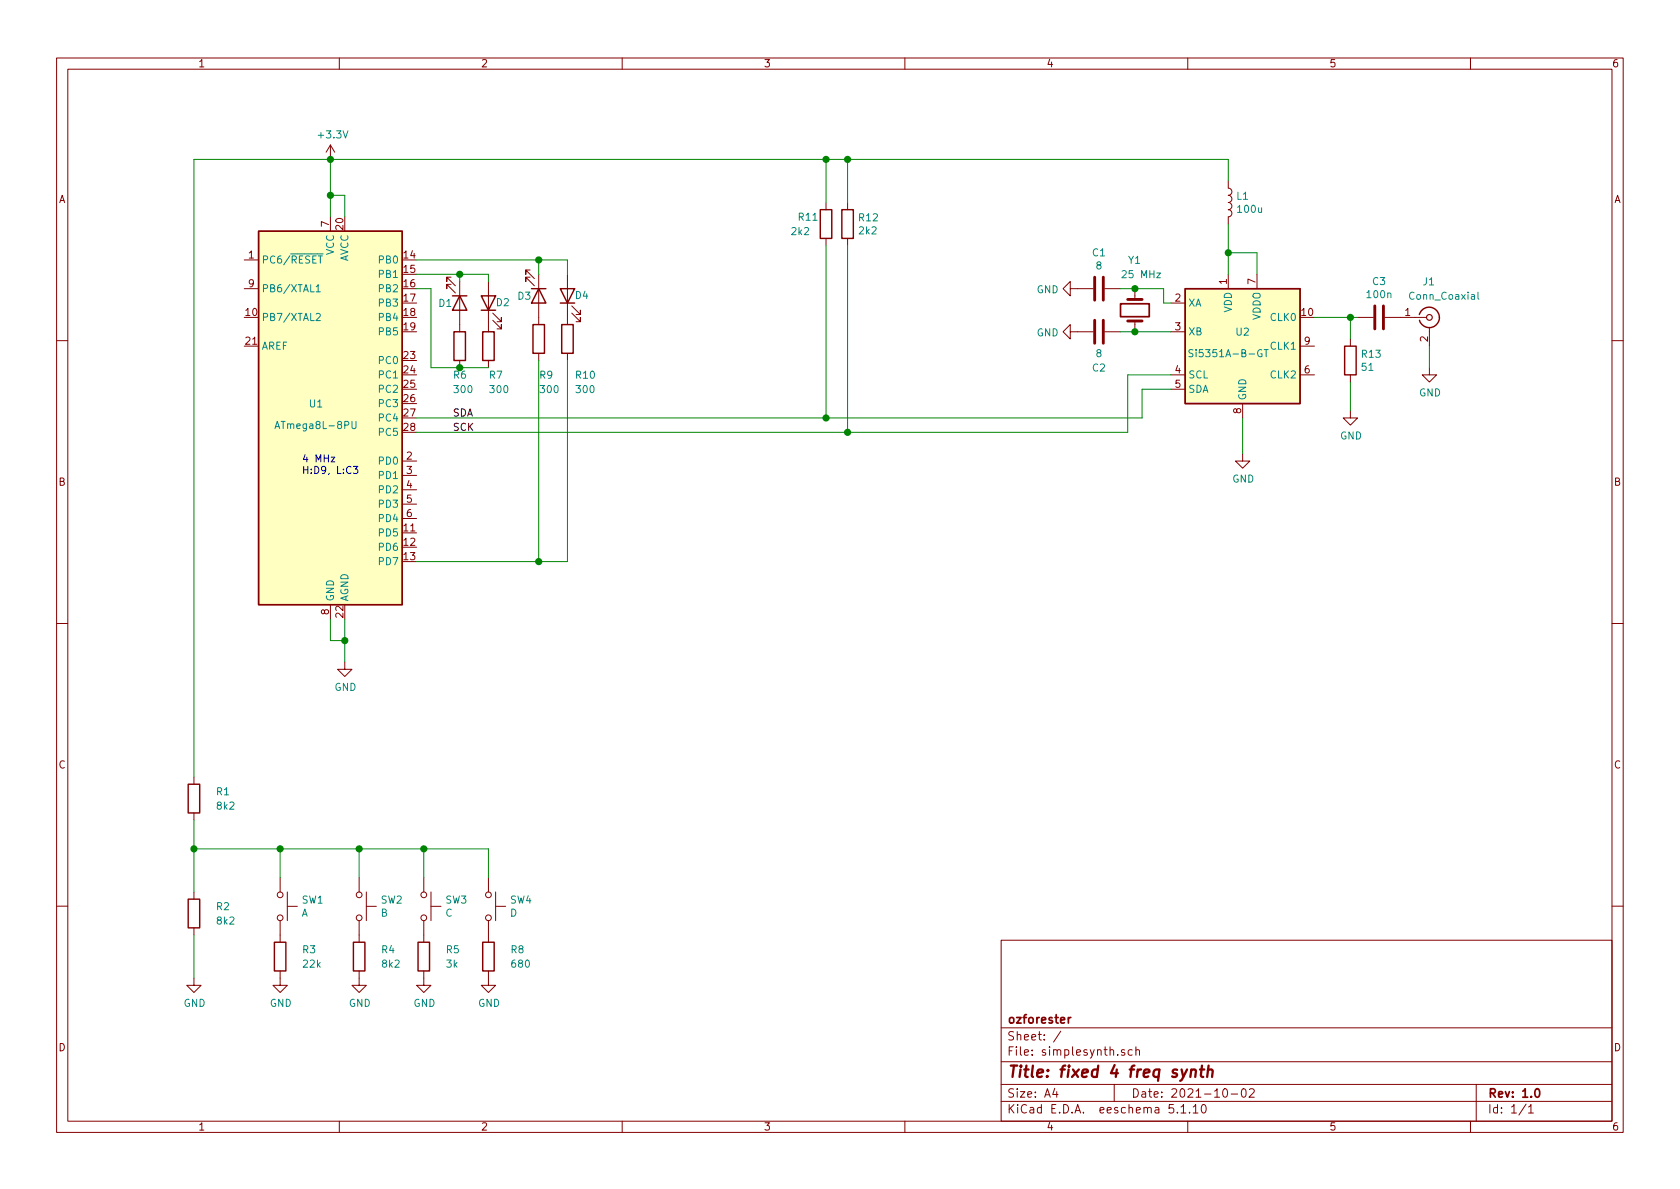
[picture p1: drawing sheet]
<svg xmlns="http://www.w3.org/2000/svg" width="297mm" height="210mm" viewBox="0 0 297 210" stroke-linecap="round" stroke-linejoin="round" font-family="sans-serif">
<g fill="none" stroke="#840000" stroke-width=".18">
<path d="M10 10.3h277v189.9h-277zM12 12.2h273v186.1h-273zM60 10.3v1.9M110 10.3v1.9M160 10.3v1.9M210 10.3v1.9M260 10.3v1.9M58.4 25.6v2.6M58.4 38.3v2.6M58.4 25.6l-.7 1.3M58.4 25.6l.8 1.3M146 35.8v1.3"/>
<path d="M149.9 35.8v1.3M217.2 32v1.3a.63 .63 0 0 1 .6 .6 .63 .63 0 0 1-.6 .6 .63 .63 0 0 1 .6 .7 .63 .63 0 0 1-.6 .6 .63 .63 0 0 1 .6 .6 .63 .63 0 0 1-.6 .7 .63 .63 0 0 1 .6 .6 .63 .63 0 0 1-.6 .6v1.3M43.2 51h2.5M43.2 46h2.5M79.8 49h-.8v.8v-.8l1.5 1.5M79.8 50.3h-.8v.7v-.7l1.5 1.5M81.3 49.8v8.9M86.4 49.8v8.9M87.1 56.6l1.5 1.6v-.8v.8h-.7M87.1 55.4l1.5 1.5v-.8v.8h-.7M93.7 47.7h-.7v.8v-.8l1.5 1.6M93.7 49h-.7v.8v-.8l1.5 1.5"/>
<path d="M95.2 48.5v8.9M100.3 48.5v8.9M101.1 55.4l1.5 1.5v-.8v.8h-.7M101.1 54.1l1.5 1.5v-.7v.7h-.7M146 42.2v1.2M149.9 42.2v1.2M189.2 58.7v-1.3l-1.2 1.3 1.2 1.2v-1.2h4.1M189.2 51v-1.2l-1.2 1.2 1.2 1.3v-1.3h4.1M195.3 51h2.8M195.3 58.7h2.8M200.7 51v2M200.7 56.8v1.9"/>
<path d="M207 58.7h2.5M207 53.6h2.5M217.2 48.5v2.5M222.2 48.5v2.5M238.8 59.9v1.3M240 56.1h2.8M244.9 56.1h7.3M252.7 57.9v3.3M10 60.2h2M81.3 63.7v1.3M86.4 63.7v1.3M95.2 62.5v1.2"/>
<path d="M100.3 62.5v1.2M207 66.3h2.5M207 68.8h2.5M219.7 71.4v2.5M229.9 66.3h2.5M229.9 61.2h2.5M238.8 72.6v1.3h1.2l-1.2 1.3-1.3-1.3h1.3M238.8 66.3v1.3M252.7 65v1.3h1.3l-1.3 1.3-1.2-1.3h1.2M285 60.2h2M71.1 81.5h2.6M71.1 84.1h2.6"/>
<path d="M71.1 86.6h2.6M71.1 89.1h2.6M71.1 91.7h2.6M219.7 80.3v1.2h1.3l-1.3 1.3-1.3-1.3h1.3M10 110.3h2M58.4 106.9v2.6M61 117.1v1.3h1.2l-1.2 1.2-1.3-1.2h1.3M285 110.3h2M34.3 137.4v1.3M34.3 143.8v1.2M34.3 157.7v1.3M49.5 155.2v2.5"/>
<path d="M50.8 157.7v5.1M63.5 155.2v2.5M64.8 157.7v5.1M74.9 155.2v2.5M76.2 157.7v5.1M86.4 155.2v2.5M87.6 157.7v5.1M10 160.2h2M34.3 173v1.2h1.3l-1.3 1.3-1.3-1.3h1.3M34.3 164.1v1.2M49.5 171.7v2.5h1.3l-1.3 1.3-1.2-1.3h1.2M49.5 162.8v3.8"/>
<path d="M50.8 160.3h1.8M63.5 171.7v2.5h1.3l-1.3 1.3-1.3-1.3h1.3M63.5 162.8v3.8M64.8 160.3h1.7M74.9 171.7v2.5h1.3l-1.3 1.3-1.2-1.3h1.2M74.9 162.8v3.8M76.2 160.3h1.8M86.4 171.7v2.5h1.2l-1.2 1.3-1.3-1.3h1.3M86.4 162.8v3.8M87.6 160.3h1.8M177 166.3h108v32h-108zM285 160.2h2"/>
<path d="M60 198.3v1.9M110 198.3v1.9M160 198.3v1.9M177 194.8h108M177 191.8h108M177 187.8h108M177 181.8h108M186.5 192.5l-.4 1h1M186.8 193v1M187.6 182.3l-1.3 2M197 191.8v3M198.8 185.7l-.3-.1-.2 .2v.2l.5 .2v.3h-.5"/>
<path d="M200.2 185.7l-.4-.1-.3 .3v.6l.3 .1 .4-.1M200.8 185.7l.2-.1 .4 .1 .1 .9M200.8 185.1v1.5M208.2 196.7v.1M208.8 195.8l.4-.5v1.5M208.8 196.8h.9M210 198.3v1.9M210.3 196.7v.1M211 195.8l.4-.5v1.5M211 196.8h.8M212.6 195.4l.2-.1a.8 .8 0 0 1 .5 .8 .8 .8 0 0 1-.5 .7 1 1 0 0 1-.2-1.4zM216.3 192.7l.4-.2a.94 .94 0 0 1 0 1.5 .79 .79 0 0 1-.4-1.3z"/>
<path d="M217.7 193.5h1.1M219.6 192.7l.4-.2a.94 .94 0 0 1 0 1.5 .82 .82 0 0 1-.4-1.3zM220.9 192.7l.2-.2h.4l.2 .2 .1 .3-1 1h1M260 198.3v1.9M261 191.8v6.5M269.8 195.2l-1.2 2M270.3 195.8l.4-.5v1.5M270.3 196.8h.8"/>
<circle cx="49.5" cy="158.2" r=".51"/>
<circle cx="63.5" cy="158.2" r=".51"/>
<circle cx="74.9" cy="158.2" r=".51"/>
<circle cx="86.4" cy="158.2" r=".51"/>
<circle cx="49.5" cy="162.3" r=".51"/>
<circle cx="63.5" cy="162.3" r=".51"/>
<circle cx="74.9" cy="162.3" r=".51"/>
<circle cx="86.4" cy="162.3" r=".51"/>
</g>
<path d="M198.1 53.7h5.1v2.3h-5.1zM188.9 179.9v1M189.3 179.9l-.3 .1-.1 .2M271.5 192.7l.2-.2a.81 .81 0 0 1 .6 .6 .81 .81 0 0 1-.3 .8l-.1 .1a.79 .79 0 0 1-.4-1.3z" fill="none" stroke="#840000" stroke-width=".3"/>
<path d="M209.9 189.1l-.9 1.8-.3 .2M210.6 189.3a.5 .5 0 0 1 .9 .1l-.2 1M210.6 189.1l-.1 1.3M212.2 189.1h.7M212.5 188.4l-.2 1.8 .1 .1 .4 .1M213.6 189.3a.52 .52 0 0 1 .8 .1l-.1 1M213.7 188.4l-.3 2" fill="none" stroke="#840000" stroke-width=".41"/>
<g fill="none" stroke="#840000" stroke-width=".25">
<path d="M145 37.1h2.1v5.1h-2.1zM148.8 37.1h2.1v5.1h-2.1zM45.7 40.9h25.4v66h-25.4zM80 52.3h2.5M80.3 58.7h2v5h-2zM81.3 52.3l1.2 2.6h-2.5zM85.1 52.3h2.5l-1.2 2.6zM85.1 54.9h2.5M85.3 58.7h2.1v5h-2.1zM94 51h2.5M94.2 57.4h2.1v5.1h-2.1zM95.2 51l1.3 2.6h-2.5z"/>
<path d="M99.1 51h2.5l-1.3 2.6zM99.1 53.6h2.5M99.3 57.4h2v5.1h-2zM209.5 51h20.4v20.4h-20.4zM251 55.6a1.8 1.8 0 0 1 1.9-1.3 1.8 1.8 0 0 1 1.6 1.8M254.5 56.1a1.8 1.8 0 0 1-1.5 1.8 1.8 1.8 0 0 1-2-1.3M237.7 61.2h2.1v5.1h-2.1zM33.3 138.7h2v5.1h-2zM33.3 159h2v5.1h-2zM48.5 166.6h2v5.1h-2zM62.5 166.6h2v5.1h-2zM73.9 166.6h2v5.1h-2z"/>
<path d="M85.3 166.6h2.1v5.1h-2.1z"/>
</g>
<circle cx="252.7" cy="56.1" r=".51" fill="none" stroke="#840000" stroke-width=".2"/>
<path d="M55.9 55.5l.5-.1 .2 .4-.7 .9h.7M55.9 50.7l.4-.4v1.3M55.9 51.6h.7M56.2 44.9h.9M56.3 45.3h.7M261.3 51.7v1.1l.2 .1M48.6 75.8l.4-1.3 .5 1.3M48.7 75.4h.6M62.2 74.5v1.1l.3 .2h.2l.2-.2v-1.1M210.9 61.9l-.5-.1-.1 .1v.5l.5 .2 .1 .3-.2 .2-.5-.1M223.5 61.8h.7M223.9 61.8v1.3" fill="none" stroke="#008484" stroke-width=".18"/>
<path d="M193.5 49v4.1M193.5 56.6v4.1M195.1 49v4.1M195.1 56.6v4.1M199.4 53h2.5M199.4 56.8h2.5M243.1 54.1v4.1M244.6 54.1v4.1" fill="none" stroke="#840000" stroke-width=".51"/>
<g fill="#ffffc2" stroke="#ffffc2" stroke-width=".18">
<path d="M45.7 40.9h25.4v66h-25.4z"/>
<path d="M209.5 51h20.4v20.4h-20.4z"/>
</g>
<g fill="none" stroke="#008400" stroke-width=".18">
<path d="M58.4 34.5h2.6v3.8M58.4 28.2v10.1M146 28.2v7.6M149.9 28.2v7.6M217.2 32v-3.8h-182.9v109.2M217.2 39.6v8.9M73.7 48.5h12.7v1.3M73.7 51h2.5v14h10.2M73.7 46h26.6v2.5M81.3 48.5v1.3M95.2 46v2.5M146 43.4v30.5"/>
<path d="M149.9 43.4v33M198.1 51h7.6v2.6h1.3M198.1 58.7h8.9M217.2 44.7h5v3.8M232.4 56.1h7.6M238.8 56.1v3.8M95.2 63.7v35.6M100.3 63.7v35.6h-26.6M207 68.8h-5.1v5.1h-128.2M207 66.3h-7.6v10.1h-125.7M219.7 73.9v6.4M238.8 67.6v5"/>
<path d="M252.7 61.2v3.8M58.4 109.5v3.8h2.6M61 109.5v7.6M34.3 145v12.7M34.3 150.1h52.1v5.1M49.5 150.1v5.1M63.5 150.1v5.1M74.9 150.1v5.1M34.3 165.3v7.7"/>
</g>
<path d="M58.5 80.8h.7l-.7 .9h.7M62.5 82.5h.8l-.5 .5 .4 .1 .1 .4-.3 .2-.5-.1" fill="none" stroke="#0000c2" stroke-width=".18"/>
<g fill="#008400" stroke="#008400" stroke-width=".25">
<circle cx="81.3" cy="65" r=".51"/>
<circle cx="58.4" cy="34.5" r=".51"/>
<circle cx="81.3" cy="48.5" r=".51"/>
<circle cx="149.9" cy="28.2" r=".51"/>
<circle cx="58.4" cy="28.2" r=".51"/>
<circle cx="61" cy="113.3" r=".51"/>
<circle cx="149.9" cy="76.4" r=".51"/>
<circle cx="217.2" cy="44.7" r=".51"/>
<circle cx="95.3" cy="46" r=".51"/>
<circle cx="200.7" cy="58.7" r=".51"/>
<circle cx="95.3" cy="99.3" r=".51"/>
<circle cx="200.7" cy="51" r=".51"/>
<circle cx="238.8" cy="56.1" r=".51"/>
<circle cx="146.1" cy="73.9" r=".51"/>
<circle cx="146.1" cy="28.2" r=".51"/>
<circle cx="34.3" cy="150.1" r=".51"/>
<circle cx="74.9" cy="150.1" r=".51"/>
<circle cx="49.5" cy="150.1" r=".51"/>
<circle cx="63.5" cy="150.1" r=".51"/>
</g>
<text font-size="2.8" fill="#840000" x="178" y="190.5">Title: fixed 4 freq synth</text>
<g font-size="2.1" fill="#840000">
<text x="178" y="184">Sheet: /</text>
<text x="178" y="181">ozforester</text>
<text x="178" y="186.7">File: simplesynth.sch</text>
<text x="178" y="196.9">KiCad E.D.A. eeschema 5.1.10</text>
<text x="178" y="194.1">Size: A4</text>
<text x="200" y="194.1">Date: 2021-10-02</text>
<text x="263" y="194.1">Rev: 1.0</text>
<text x="263" y="196.9">Id: 1/1</text>
</g>
<g font-size="1.8" fill="#840000">
<text x="35" y="11.9">1</text>
<text x="85" y="11.9">2</text>
<text x="135" y="11.9">3</text>
<text x="185" y="11.9">4</text>
<text x="235" y="11.9">5</text>
<text x="285" y="11.9">6</text>
<text x="10.4" y="35.9">A</text>
<text x="285.4" y="35.9">A</text>
<text x="58.2" y="40.1" transform="rotate(-90 58.2 40.1)">7</text>
<text x="60.7" y="40.6" transform="rotate(-90 60.7 40.6)">20</text>
<text x="44" y="45.7">1</text>
<text x="71.4" y="45.7">14</text>
<text x="44" y="50.8">9</text>
<text x="71.4" y="48.3">15</text>
<text x="71.4" y="50.8">16</text>
<text x="71.4" y="53.3">17</text>
<text x="207.8" y="53.3">2</text>
<text x="216.9" y="50.3" transform="rotate(-90 216.9 50.3)">1</text>
<text x="222" y="50.3" transform="rotate(-90 222 50.3)">7</text>
<text x="43.5" y="55.9">10</text>
<text x="71.4" y="55.9">18</text>
<text x="71.4" y="58.4">19</text>
<text x="207.8" y="58.4">3</text>
<text x="230.2" y="55.9">10</text>
<text x="248.4" y="55.9">1</text>
<text x="43.5" y="61">21</text>
<text x="71.4" y="63.5">23</text>
<text x="230.7" y="61">9</text>
<text x="252.5" y="60.4" transform="rotate(-90 252.5 60.4)">2</text>
<text x="71.4" y="66">24</text>
<text x="71.4" y="68.6">25</text>
<text x="71.4" y="71.1">26</text>
<text x="207.8" y="66">4</text>
<text x="207.8" y="68.6">5</text>
<text x="230.7" y="66">6</text>
<text x="71.4" y="73.7">27</text>
<text x="71.4" y="76.2">28</text>
<text x="219.5" y="73.1" transform="rotate(-90 219.5 73.1)">8</text>
<text x="71.9" y="81.3">2</text>
<text x="71.9" y="83.8">3</text>
<text x="10.4" y="85.9">B</text>
<text x="71.9" y="86.4">4</text>
<text x="71.9" y="88.9">5</text>
<text x="285.4" y="85.9">B</text>
<text x="71.4" y="94">11</text>
<text x="71.9" y="91.4">6</text>
<text x="71.4" y="96.5">12</text>
<text x="71.4" y="99.1">13</text>
<text x="58.2" y="108.7" transform="rotate(-90 58.2 108.7)">8</text>
<text x="60.7" y="109.2" transform="rotate(-90 60.7 109.2)">22</text>
<text x="10.4" y="135.9">C</text>
<text x="285.4" y="135.9">C</text>
<text x="10.4" y="185.9">D</text>
<text x="285.4" y="185.9">D</text>
<text x="35" y="199.9">1</text>
<text x="85" y="199.9">2</text>
<text x="135" y="199.9">3</text>
<text x="185" y="199.9">4</text>
<text x="235" y="199.9">5</text>
<text x="285" y="199.9">6</text>
</g>
<g font-size="1.8" fill="#008484">
<text x="56.5" y="24.5">+3.3V</text>
<text x="218.7" y="35.3">L1</text>
<text x="140" y="41.6">2k2</text>
<text x="141.2" y="39">R11</text>
<text x="151.9" y="39.1">R12</text>
<text x="152" y="41.4">2k2</text>
<text x="219" y="37.6">100u</text>
<text x="46.2" y="46.6">PC6/RESET</text>
<text x="59.1" y="45.1" transform="rotate(-90 59.1 45.1)">VCC</text>
<text x="61.6" y="46.4" transform="rotate(-90 61.6 46.4)">AVCC</text>
<text x="67.2" y="46.6">PB0</text>
<text x="193.2" y="45.3">C1</text>
<text x="193.8" y="47.6">8</text>
<text x="199.5" y="46.7">Y1</text>
<text x="46.2" y="51.7">PB6/XTAL1</text>
<text x="67.2" y="49.1">PB1</text>
<text x="67.2" y="51.7">PB2</text>
<text x="91.6" y="53">D3</text>
<text x="101.8" y="52.9">D4</text>
<text x="183.3" y="51.9">GND</text>
<text x="198.7" y="49.2">25 MHz</text>
<text x="241.8" y="52.7">100n</text>
<text x="242.7" y="50.4">C3</text>
<text x="249.5" y="53">Conn_Coaxial</text>
<text x="251.7" y="50.5">J1</text>
<text x="46.2" y="56.8">PB7/XTAL2</text>
<text x="67.2" y="54.2">PB3</text>
<text x="67.2" y="56.8">PB4</text>
<text x="67.2" y="59.3">PB5</text>
<text x="77.6" y="54.3">D1</text>
<text x="87.8" y="54.1">D2</text>
<text x="183.3" y="59.5">GND</text>
<text x="210.1" y="54.2">XA</text>
<text x="210.1" y="59.3">XB</text>
<text x="217.8" y="55.3" transform="rotate(-90 217.8 55.3)">VDD</text>
<text x="218.6" y="59.4">U2</text>
<text x="222.9" y="56.7" transform="rotate(-90 222.9 56.7)">VDDO</text>
<text x="224.7" y="56.8">CLK0</text>
<text x="46.2" y="61.8">AREF</text>
<text x="67.2" y="64.4">PC0</text>
<text x="193.2" y="65.7">C2</text>
<text x="193.8" y="63.2">8</text>
<text x="211.3" y="63.2">Si5351A-B-GT</text>
<text x="224.7" y="61.8">CLK1</text>
<text x="240.8" y="63.3">R13</text>
<text x="240.8" y="65.6">51</text>
<text x="67.2" y="66.9">PC1</text>
<text x="67.2" y="69.5">PC2</text>
<text x="80.2" y="67">R6</text>
<text x="80.4" y="69.5">300</text>
<text x="86.6" y="67">R7</text>
<text x="86.8" y="69.5">300</text>
<text x="95.5" y="67">R9</text>
<text x="95.7" y="69.5">300</text>
<text x="101.9" y="67">R10</text>
<text x="102" y="69.5">300</text>
<text x="210.1" y="66.9">SCL</text>
<text x="210.1" y="69.5">SDA</text>
<text x="220.3" y="70.9" transform="rotate(-90 220.3 70.9)">GND</text>
<text x="224.7" y="66.9">CLK2</text>
<text x="250.9" y="70.1">GND</text>
<text x="49.4" y="75.9">ATmega8L-8PU</text>
<text x="54.8" y="72.1">U1</text>
<text x="67.2" y="72">PC3</text>
<text x="67.2" y="74.5">PC4</text>
<text x="67.2" y="77.1">PC5</text>
<text x="236.9" y="77.7">GND</text>
<text x="67.2" y="82.2">PD0</text>
<text x="67.2" y="84.7">PD1</text>
<text x="67.2" y="87.2">PD2</text>
<text x="67.2" y="89.8">PD3</text>
<text x="217.9" y="85.3">GND</text>
<text x="67.2" y="94.9">PD5</text>
<text x="67.2" y="92.3">PD4</text>
<text x="67.2" y="97.4">PD6</text>
<text x="67.2" y="99.9">PD7</text>
<text x="59.1" y="106.4" transform="rotate(-90 59.1 106.4)">GND</text>
<text x="61.6" y="106.4" transform="rotate(-90 61.6 106.4)">AGND</text>
<text x="59.1" y="122.2">GND</text>
<text x="38.3" y="140.6">R1</text>
<text x="38.4" y="143.2">8k2</text>
<text x="38.3" y="161">R2</text>
<text x="53.4" y="159.8">SW1</text>
<text x="67.4" y="159.8">SW2</text>
<text x="78.8" y="159.8">SW3</text>
<text x="90.2" y="159.8">SW4</text>
<text x="38.4" y="163.5">8k2</text>
<text x="53.3" y="162.1">A</text>
<text x="67.3" y="162.1">B</text>
<text x="78.8" y="162.1">C</text>
<text x="90.2" y="162.1">D</text>
<text x="53.5" y="168.6">R3</text>
<text x="53.7" y="171.1">22k</text>
<text x="67.5" y="168.6">R4</text>
<text x="67.6" y="171.1">8k2</text>
<text x="78.9" y="168.6">R5</text>
<text x="79" y="171.1">3k</text>
<text x="90.4" y="168.6">R8</text>
<text x="90.6" y="171.1">680</text>
<text x="32.5" y="178">GND</text>
<text x="47.7" y="178">GND</text>
<text x="61.7" y="178">GND</text>
<text x="73.1" y="178">GND</text>
<text x="84.5" y="178">GND</text>
</g>
<g font-size="1.8">
<text x="80" y="73.7">SDA</text>
<text x="80" y="76.2">SCK</text>
</g>
<g font-size="1.8" fill="#0000c2">
<text x="53.3" y="81.8">4 MHz</text>
<text x="53.3" y="83.8">H:D9, L:C3</text>
</g>
</svg>
